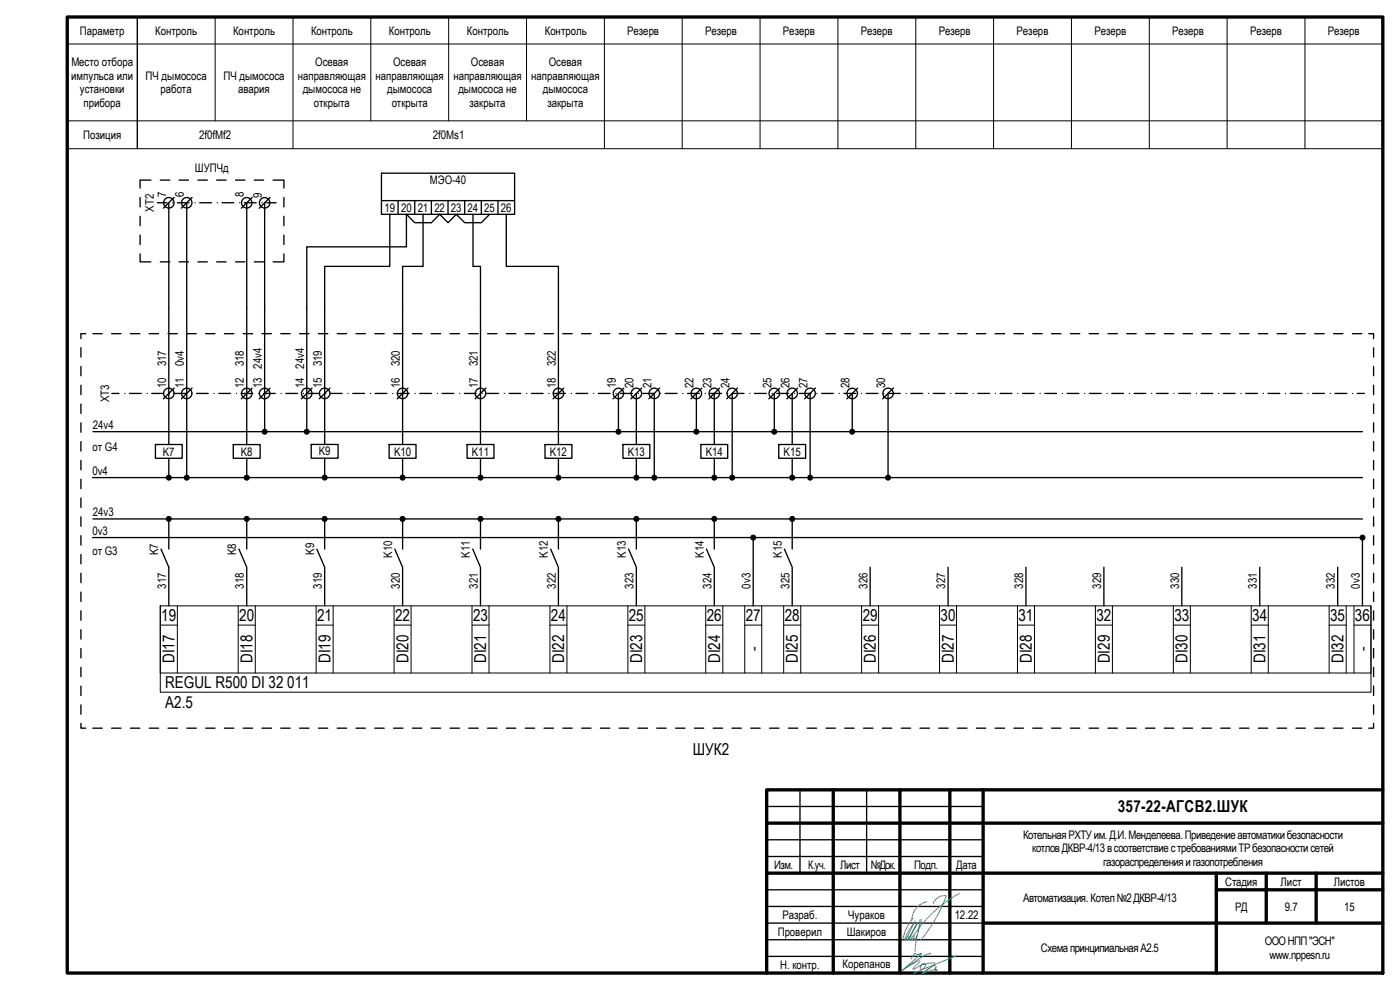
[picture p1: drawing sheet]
<svg xmlns="http://www.w3.org/2000/svg" width="420mm" height="297mm" viewBox="0 0 420 297" stroke-linecap="round" stroke-linejoin="round" font-family="sans-serif">
<g fill="none" stroke="#000" stroke-width=".4">
<path d="M42 59.3v2.8M45.3 54h-3.3v2.4M48.1 54h2.8M52.3 59.2l-3.3 3.3M53.8 54h2.8M57.6 59.2l-3.2 3.3M59.4 54h2.8M65 54h2.8M70.7 54h2.8M75.7 59.2l-3.3 3.3M76.3 54h2.8M81 59.2l-3.2 3.3"/>
<path d="M82 54h3.2v2.4M85.2 59.3v2.8M114.5 52h39.9v12.3h-39.9zM42 76.2v2.4h3.3M42 64.9v2.8M42 70.5v2.9M47.2 60.8h2.9M48.1 78.6h2.8M50.7 60.8v72.6M51.8 60.8h.1M53.2 60.8h3.6M53.8 78.6h2.8"/>
<path d="M56 60.8v81.8M58.5 60.8h.1M59.4 78.6h2.8M59.9 60.8h3.6M65 78.6h2.8M65.2 60.8h.1M66.6 60.8h3.6M70.7 78.6h2.8M71.9 60.8h.1M73.3 60.8h3.6M74.1 60.8v72.6M76.3 78.6h2.8"/>
<path d="M78.6 60.8h.1M79.4 60.9v67.9M80 60.8h2.9M85.2 76.2v2.4h-3.2M85.2 64.9v2.8M85.2 70.5v2.9M114.5 60.2h39.9M117 64.3v15.6h-19.6v53.4M119.5 60.2v4.1M124.5 60.2v4.1M127 64.3v15.6h-6.2v53.5M129.5 60.2v4.1"/>
<path d="M134.5 60.2v4.1M139.5 60.2v4.1M142 64.3v15.6h2.2v53.5M144.5 60.2v4.1M146.9 64.3l-2.4 2.5h-5l-2.5-2.5-2.5 2.5-2.5-2.5-2.5 2.5h-5l-2.5-2.5v9.8h-29.9v54.7M149.4 60.2v4.1M151.9 64.3v15.6h15.7v53.5M24.3 104.3v2.8M24.3 109.9v2.9M24.3 115.6v2.8M25.7 100.1h-1.4v1.5M27.9 100.1h2.8"/>
<path d="M33.5 100.1h2.8M33.6 118h2.1M37.5 118h.1M38.9 118h3.5M39.1 100.1h2.9M44.2 118h.1M44.8 100.1h2.8M45.6 118h3.5M50.4 100.1h2.8M50.9 118h.1M52.3 118h3.5M52.3 116.4l-3.3 3.3"/>
<path d="M56.1 100.1h2.8M57.6 118h.1M57.6 116.4l-3.2 3.3M59 118h3.5M61.7 100.1h2.8M64.3 118h.1M65.7 118h3.5M67.3 100.1h2.9M71 118h.1M72.4 118h3.5M73 100.1h2.8M75.7 116.5l-3.3 3.2"/>
<path d="M77.6 118h.1M78.6 100.1h2.9M79.1 118h3.5M81 116.5l-3.2 3.2M84.3 100.1h2.8M84.4 118h.1M85.8 118h3.5M89.9 100.1h2.8M91 118h.1M92.5 118h3.5M93.7 116.4l-3.3 3.3M95.6 100.1h2.8"/>
<path d="M97.8 118h.1M99 116.4l-3.2 3.3M99.2 118h3.5M101.2 100.1h2.8M104.4 118h.1M105.9 118h3.5M106.8 100.1h2.9M111.2 118h.1M112.5 100.1h2.8M112.6 118h3.5M117.9 118h.1M118.1 100.1h2.8"/>
<path d="M119.3 118h3.5M122.4 116.4l-3.2 3.3M123.8 100.1h2.8M124.6 118h.1M126 118h3.5M129.4 100.1h2.8M131.3 118h.1M132.7 118h3.5M135.1 100.1h2.8M138 118h.1M139.4 118h3.5M140.7 100.1h2.8"/>
<path d="M144.7 118h.1M145.8 116.4l-3.2 3.3M146.1 118h3.5M146.3 100.1h2.9M151.4 118h.1M152 100.1h2.8M152.8 118h3.5M157.6 100.1h2.8M158.1 118h.1M159.5 118h3.5M163.3 100.1h2.8M164.8 118h.1"/>
<path d="M166.2 118h3.5M168.9 100.1h2.8M169.2 116.5l-3.2 3.2M171.5 118h.1M172.9 118h3.5M174.6 100.1h2.8M178.1 118h.1M179.6 118h3.5M180.2 100.1h2.8M184.9 118h.1M185.6 118v10.8M185.8 100.1h2.8"/>
<path d="M186.3 118h3.5M187.2 116.5l-3.2 3.2M191 118v15.4M191.5 100.1h2.8M191.5 118h.1M192.6 116.4l-3.3 3.3M193 118h3.5M196.4 118v24.6M197.1 100.1h2.8M198 116.4l-3.3 3.3M198.3 118h.1M199.7 118h3.5"/>
<path d="M202.7 100.1h2.9M204.9 118h.1M206.4 118h3.5M208.4 100.1h2.8M209 118v10.8M210.6 116.5l-3.2 3.2M211.7 118h.1M213.1 118h3.5M214 100.1h2.9M214.4 118v15.4M216 116.4l-3.3 3.3M218.3 118h.1"/>
<path d="M219.7 100.1h2.8M221.3 116.4l-3.2 3.3M223.3 118h-3.5l-.1 24.6M225.1 118h.1M225.3 100.1h2.8M226.5 118h3.5M231 100.1h2.8M231.7 118h.1M232.4 118v10.8M233.2 118h3.5M234 116.5l-3.3 3.2M236.6 100.1h2.8"/>
<path d="M237.8 118v15.4M238.5 118h.1M239.4 116.4l-3.3 3.3M239.8 118h3.6M242.2 100.1h2.9M243.1 118v24.6M244.7 116.4l-3.2 3.3M245.1 118h.1M246.6 118h3.5M247.9 100.1h2.8M251.9 118h.1M253.2 118h3.6"/>
<path d="M253.5 100.1h2.8M255.8 118v10.8M257.4 116.5l-3.3 3.2M258.5 118h.1M259.2 100.1h2.8M260 118h3.5M264.8 100.1h2.8M265.2 118h.1M266.5 118v24.6M266.7 118h3.5M268.1 116.4l-3.2 3.3M270.5 100.1h2.8"/>
<path d="M271.9 118h.1M273.4 118h3.5M276.1 100.1h2.8M278.6 118h.1M280.1 118h3.5M281.7 100.1h2.9M285.3 118h.1M286.8 118h3.5M287.4 100.1h2.8M292 118h.1M293 100.1h2.8M293.5 118h3.5"/>
<path d="M298.7 100.1h2.8M298.7 118h.1M300.2 118h3.5M304.3 100.1h2.8M305.4 118h.1M306.9 118h3.5M310 100.1h2.8M312.1 118h.1M313.6 118h3.5M315.6 100.1h2.8M318.8 118h.1M320.3 118h3.5"/>
<path d="M321.2 100.1h2.9M325.6 118h.1M326.9 100.1h2.8M327 118h3.5M332.2 118h.1M332.5 100.1h2.8M333.7 118h3.5M338.1 100.1h2.9M339 118h.1M340.3 118h3.6M343.8 100.1h2.8M345.6 118h.1"/>
<path d="M347.1 118h3.5M349.4 100.1h2.9M352.4 118h.1M353.7 118h3.6M355.1 100.1h2.8M359 118h.1M360.5 118h3.5M360.7 100.1h2.8M365.7 118h.1M366.4 100.1h2.8M367.1 118h3.6M372 100.1h2.8"/>
<path d="M372.4 118h.1M373.9 118h3.5M377.6 100.1h2.9M379.1 118h.1M380.5 118h3.6M383.3 100.1h2.8M385.8 118h.1M387.3 118h3.5M388.9 100.1h2.8M392.5 118h.1M393.9 118h3.6M394.6 100.1h2.8"/>
<path d="M399.2 118h.1M400.2 100.1h2.8M400.7 118h3.5M405.9 100.1h2.8M405.9 118h.1M407.3 118h2.2M410.8 100.1h1.4v1.5M412.2 104.3v2.8M412.2 109.9v2.9M412.2 115.6v2.8M24.3 121.2v2.9M24.3 126.9v2.8"/>
<path d="M24.3 132.5v2.8M24.3 138.2v2.8M27.9 129.5h381M46.6 133.4h8.1v4.1h-8.1zM50.7 137.5v5.1M70 133.4h8.1v4.1h-8.1zM74.1 137.5v5.1M93.4 133.3h8.1v4.2h-8.1zM97.4 137.5v5M116.8 133.4h8.1v4.1h-8.1zM120.8 137.5v5.1M140.2 133.4h8v4.1h-8z"/>
<path d="M144.2 137.5v5.1M163.6 133.4h8v4.1h-8zM167.6 137.5v5.1M187 133.4h8v4.1h-8zM191 137.5v5.1M210.3 133.4h8.1v4.1h-8.1zM214.4 137.5v5.1M233.7 133.4h8.1v4.1h-8.1zM237.8 137.5v5.1M412.2 121.2v2.9M412.2 126.9v2.8M412.2 132.5v2.8"/>
<path d="M412.2 138.2v2.8M24.3 143.8v2.8M24.3 149.4v2.9M24.3 155.1v2.8M27.8 143.3h381.1M27.9 155.7h381M50.7 156.4v8.3M74.1 156.4v8.3M97.4 156.4v8.3M120.8 156.4v8.3M144.2 156.4v8.3M167.6 156.4v8.3"/>
<path d="M191 156.4v8.3M214.4 156.4v8.3M237.8 156.4v8.3M412.2 143.8v2.8M412.2 149.4v2.9M412.2 155.1v2.8M24.3 160.7v2.8M24.3 166.4v2.8M24.3 172v2.8M24.3 177.7v2.8M27.8 161.3h381.1M48.3 164.7l2.4 5.5v11.6"/>
<path d="M71.7 164.7l2.4 5.5v11.6M95.1 164.7l2.3 5.5v11.6M118.5 164.7l2.3 5.5v11.6M141.9 164.7l2.3 5.5v11.6M165.3 164.7l2.3 5.5v11.6M188.6 164.7l2.4 5.5v11.6M212 164.7l2.4 5.5v11.6M226 162.1v19.7M235.4 164.7l2.4 5.5v11.6M261.1 170.2v11.6M284.5 170.2v11.6M307.9 170.2v11.6"/>
<path d="M331.3 170.2v11.6M354.7 170.2v11.6M378.1 170.2v11.6M401.5 170.2v11.6M408.9 162.1v19.7M412.2 160.7v2.8M412.2 166.4v2.8M412.2 172v2.8M412.2 177.7v2.8M24.3 183.3v2.8M24.3 188.9v2.8M24.3 194.6v2.8"/>
<path d="M412.2 183.3v2.8M412.2 188.9v2.8M412.2 194.6v2.8M24.3 217v1.5h1.4M24.3 200.2v2.8M24.3 205.8v2.9M24.3 211.5v2.8M27.9 218.5h2.8M33.5 218.5h2.8M39.1 218.5h2.9M44.8 218.5h2.8M50.4 218.5h2.8"/>
<path d="M56.1 218.5h2.8M61.7 218.5h2.8M67.3 218.5h2.9M73 218.5h2.8M78.6 218.5h2.9M84.3 218.5h2.8M89.9 218.5h2.8M95.6 218.5h2.8M101.2 218.5h2.8M106.8 218.5h2.9M112.5 218.5h2.8M118.1 218.5h2.8"/>
<path d="M123.8 218.5h2.8M129.4 218.5h2.8M135.1 218.5h2.8M140.7 218.5h2.8M146.3 218.5h2.9M152 218.5h2.8M157.6 218.5h2.8M163.3 218.5h2.8M168.9 218.5h2.8M174.6 218.5h2.8M180.2 218.5h2.8M185.8 218.5h2.8"/>
<path d="M191.5 218.5h2.8M197.1 218.5h2.8M202.7 218.5h2.9M208.4 218.5h2.8M214 218.5h2.9M219.7 218.5h2.8M225.3 218.5h2.8M231 218.5h2.8M236.6 218.5h2.8M242.2 218.5h2.9M247.9 218.5h2.8M253.5 218.5h2.8"/>
<path d="M259.2 218.5h2.8M264.8 218.5h2.8M270.5 218.5h2.8M276.1 218.5h2.8M281.7 218.5h2.9M287.4 218.5h2.8M293 218.5h2.8M298.7 218.5h2.8M304.3 218.5h2.8M310 218.5h2.8M315.6 218.5h2.8M321.2 218.5h2.9"/>
<path d="M326.9 218.5h2.8M332.5 218.5h2.8M338.1 218.5h2.9M343.8 218.5h2.8M349.4 218.5h2.9M355.1 218.5h2.8M360.7 218.5h2.8M366.4 218.5h2.8M372 218.5h2.8M377.6 218.5h2.9M383.3 218.5h2.8M388.9 218.5h2.8"/>
<path d="M394.6 218.5h2.8M400.2 218.5h2.8M405.9 218.5h2.8M412.2 217v1.5h-1.4M412.2 200.2v2.8M412.2 205.8v2.9M412.2 211.5v2.8M240.1 237v25M250.1 237v55M260.1 237v25M270.1 237v55M285.1 237v55"/>
<path d="M295.1 237v55M415 237h-184.9v55M230.1 247h184.9M230.1 242h65M230.1 252h65M230.1 257h65M230.1 262h184.9M230.1 267h65M230.1 272h65M365 262v30M365 267h50M380 262v15"/>
<path d="M395 262v15M415 277h-184.9M230.1 287h65M230.1 282h65"/>
<circle cx="50.7" cy="60.8" r="1.57"/>
<circle cx="56" cy="60.8" r="1.57"/>
<circle cx="74" cy="60.8" r="1.57"/>
<circle cx="79.4" cy="60.9" r="1.57"/>
<circle cx="50.7" cy="118" r="1.57"/>
<circle cx="56" cy="118" r="1.57"/>
<circle cx="74" cy="118.1" r="1.57"/>
<circle cx="79.4" cy="118.1" r="1.57"/>
<circle cx="92.1" cy="118" r="1.57"/>
<circle cx="97.4" cy="118" r="1.57"/>
<circle cx="120.8" cy="118" r="1.57"/>
<circle cx="144.2" cy="118" r="1.58"/>
<circle cx="167.6" cy="118.1" r="1.58"/>
<circle cx="185.6" cy="118.1" r="1.57"/>
<circle cx="191" cy="118" r="1.58"/>
<circle cx="196.4" cy="118" r="1.57"/>
<circle cx="209" cy="118.1" r="1.57"/>
<circle cx="214.4" cy="118" r="1.57"/>
<circle cx="219.8" cy="118" r="1.57"/>
<circle cx="232.4" cy="118.1" r="1.57"/>
<circle cx="237.7" cy="118" r="1.57"/>
<circle cx="243.1" cy="118" r="1.57"/>
<circle cx="255.8" cy="118.1" r="1.57"/>
<circle cx="266.5" cy="118" r="1.57"/>
</g>
<g fill="none" stroke="#000" stroke-width=".3">
<path d="M20.2 13.2h394.8M41.2 5.1v39.5M64.6 5.1v31.2M87.9 5.1v39.5M111.3 5.1v31.2M134.7 5.1v31.2M158 5.1v31.2M181.4 5.1v39.5M204.7 5.1v39.5M228.1 5.1v39.5M251.5 5.1v39.5M274.8 5.1v39.5"/>
<path d="M298.2 5.1v39.5M321.6 5.1v39.5M344.9 5.1v39.5M368.3 5.1v39.5M391.6 5.1v39.5M415 5.1v39.5h-394.8M20.2 36.3h394.8M48.1 181.8h363.3v25.9h-363.3zM48.1 181.8v20.1h363.3v-20.1M48.1 187.6h5.1M53.2 181.8v20.1M71.5 187.6h5.1"/>
<path d="M71.5 181.8v20.1M76.6 181.8v20.1M94.9 187.6h5.1M94.9 181.8v20.1M100 181.8v20.1M118.3 187.6h5.1M118.3 181.8v20.1M123.4 181.8v20.1M141.7 187.6h5.1M141.7 181.8v20.1M146.8 181.8v20.1M165 187.6h5.1"/>
<path d="M165 181.8v20.1M170.1 181.8v20.1M188.4 187.6h5.1M188.4 181.8v20.1M193.5 181.8v20.1M211.8 187.6h5.1M211.8 181.8v20.1M216.9 181.8v20.1M223.5 187.6h5.1M223.5 181.8v20.1M228.6 181.8v20.1M235.2 187.6h5.1"/>
<path d="M235.2 181.8v20.1M240.3 181.8v20.1M258.6 187.6h5.1M258.6 181.8v20.1M263.7 181.8v20.1M282 187.6h5.1M282 181.8v20.1M287.1 181.8v20.1M305.4 187.6h5.1M305.4 181.8v20.1M310.5 181.8v20.1M328.7 187.6h5.2"/>
<path d="M328.7 181.8v20.1M333.9 181.8v20.1M352.1 187.6h5.1M352.1 181.8v20.1M357.2 181.8v20.1M375.5 181.8v20.1M375.5 187.6h5.1M380.6 181.8v20.1M398.9 181.8v20.1M398.9 187.6h5.1M404 181.8v20.1M406.3 181.8v20.1"/>
<path d="M406.3 187.6h5.1"/>
<circle cx="79.4" cy="129.5" r=".75"/>
<circle cx="92.1" cy="129.5" r=".75"/>
<circle cx="185.6" cy="129.5" r=".75"/>
<circle cx="209" cy="129.5" r=".75"/>
<circle cx="232.4" cy="129.5" r=".75"/>
<circle cx="255.8" cy="129.5" r=".75"/>
<circle cx="50.7" cy="143.3" r=".75"/>
<circle cx="50.7" cy="155.7" r=".75"/>
<circle cx="56.1" cy="143.3" r=".75"/>
<circle cx="74" cy="155.7" r=".75"/>
<circle cx="74" cy="143.3" r=".75"/>
<circle cx="97.4" cy="143.3" r=".75"/>
<circle cx="97.4" cy="155.7" r=".75"/>
<circle cx="120.8" cy="143.3" r=".75"/>
<circle cx="120.8" cy="155.7" r=".75"/>
<circle cx="144.2" cy="143.3" r=".75"/>
<circle cx="144.2" cy="155.7" r=".75"/>
<circle cx="167.6" cy="155.7" r=".75"/>
<circle cx="167.6" cy="143.3" r=".75"/>
<circle cx="191" cy="143.3" r=".75"/>
<circle cx="191" cy="155.7" r=".75"/>
<circle cx="196.4" cy="143.3" r=".75"/>
<circle cx="214.4" cy="143.3" r=".75"/>
<circle cx="214.4" cy="155.7" r=".75"/>
<circle cx="219.8" cy="143.3" r=".75"/>
<circle cx="237.7" cy="143.3" r=".75"/>
<circle cx="237.7" cy="155.7" r=".75"/>
<circle cx="243.1" cy="143.3" r=".75"/>
<circle cx="266.5" cy="143.3" r=".75"/>
<circle cx="226.1" cy="161.3" r=".75"/>
<circle cx="408.9" cy="161.3" r=".75"/>
</g>
<g fill="none" stroke="#3dad99" stroke-width=".3">
<path d="M274 275.5a13 13 0 0 0-3 6.4M274.2 277.2a15 15 0 0 0-2.7 4.8M274.6 276.3l-2.7 5.6M275.6 279.6l-.7 2.9-.3 3M276.1 275.9l-.5 3.7M276.5 275.8l-.9 3.8M278.2 270.6a5.6 5.6 0 0 0-4.5 5.5M280.1 271.1a3.5 3.5 0 0 1 3.9-2.3 42.7 42.7 0 0 1-7.7 13.2M288 268a38.6 38.6 0 0 0-13.8 12.8M271.9 290.3l4-2.1 .1 .4-2 2.2h.3l2.1-1.3-.2 1 .1 .3 .3 .1 .8-.5a.66 .66 0 0 0 .4-1 .66 .66 0 0 0-1.1 0l3.4-.5h.5v.3l-3.7 2.8M272.2 281l.5 .1 .2 .6M272.9 281.9l2.3-4.7-2.8 4.8"/>
<path d="M273.6 281.6l-.2 .4M274 280.8a.64 .64 0 0 1 .2 .7 .64 .64 0 0 1-.6 .4zM274.1 281.6l-.7 .4M274.3 281l-.1 1.1M275.3 280.4l-.7 1.7M277 292l3.2-2.3a.46 .46 0 0 1 .5 0 .46 .46 0 0 1 .2 .6l-.3 .6 .3 .4a.26 .26 0 0 0 .3-.3 .26 .26 0 0 0-.4-.2l-4 1.2M279.3 286.2l-1.9 .5-6.5 4.4 5.7-5.1a1.59 1.59 0 0 1-2 .1l-1.2 1.6M287 286.8l-12.8 5.2"/>
</g>
<g fill="none" stroke="#000" stroke-width="1">
<path d="M20.2 5.1h394.8v286.9h-394.8zM250.1 237v55M270.1 237v55M285.1 237v55M295.1 237v55M415 237h-184.9v55M230.1 247h184.9M230.1 262h184.9M295.1 277h119.9M365 262v30M365 267h50M380 262v15"/>
<path d="M395 262v15"/>
</g>
<g fill="#000">
<circle cx="79.4" cy="129.5" r=".75"/>
<circle cx="92.1" cy="129.5" r=".75"/>
<circle cx="185.6" cy="129.5" r=".74"/>
<circle cx="209" cy="129.5" r=".75"/>
<circle cx="232.4" cy="129.5" r=".75"/>
<circle cx="255.8" cy="129.5" r=".75"/>
<circle cx="50.7" cy="155.7" r=".74"/>
<circle cx="50.7" cy="143.3" r=".74"/>
<circle cx="56" cy="143.3" r=".75"/>
<circle cx="74" cy="155.7" r=".75"/>
<circle cx="74" cy="143.3" r=".75"/>
<circle cx="97.4" cy="155.7" r=".75"/>
<circle cx="97.4" cy="143.3" r=".75"/>
<circle cx="120.8" cy="143.3" r=".75"/>
<circle cx="120.8" cy="155.7" r=".75"/>
<circle cx="144.2" cy="143.3" r=".74"/>
<circle cx="144.2" cy="155.7" r=".75"/>
<circle cx="167.6" cy="143.3" r=".75"/>
<circle cx="167.6" cy="155.7" r=".75"/>
<circle cx="191" cy="143.3" r=".74"/>
<circle cx="191" cy="155.7" r=".75"/>
<circle cx="196.4" cy="143.3" r=".74"/>
<circle cx="214.4" cy="155.7" r=".74"/>
<circle cx="214.4" cy="143.3" r=".74"/>
<circle cx="219.7" cy="143.3" r=".74"/>
<circle cx="237.7" cy="143.3" r=".75"/>
<circle cx="237.7" cy="155.7" r=".75"/>
<circle cx="243.1" cy="143.3" r=".74"/>
<circle cx="266.5" cy="143.3" r=".74"/>
<circle cx="226.1" cy="161.3" r=".75"/>
<circle cx="408.9" cy="161.3" r=".74"/>
</g>
<g font-size="4.9">
<text x="48.4" y="186.4">19</text>
<text x="71.8" y="186.4">20</text>
<text x="95.2" y="186.4">21</text>
<text x="118.6" y="186.4">22</text>
<text x="142" y="186.4">23</text>
<text x="165.3" y="186.4">24</text>
<text x="188.7" y="186.4">25</text>
<text x="212.1" y="186.4">26</text>
<text x="223.8" y="186.4">27</text>
<text x="235.5" y="186.4">28</text>
<text x="258.9" y="186.4">29</text>
<text x="282.3" y="186.4">30</text>
<text x="305.7" y="186.4">31</text>
<text x="329" y="186.4">32</text>
<text x="352.4" y="186.4">33</text>
<text x="375.8" y="186.4">34</text>
<text x="399.2" y="186.4">35</text>
<text x="406.6" y="186.4">36</text>
<text x="227.8" y="195.4" transform="rotate(-90 227.8 195.4)">-</text>
<text x="410.6" y="195.4" transform="rotate(-90 410.6 195.4)">-</text>
<text x="52.4" y="199" transform="rotate(-90 52.4 199)">DI17</text>
<text x="75.8" y="199" transform="rotate(-90 75.8 199)">DI18</text>
<text x="99.2" y="199" transform="rotate(-90 99.2 199)">DI19</text>
<text x="122.6" y="199" transform="rotate(-90 122.6 199)">DI20</text>
<text x="146" y="199" transform="rotate(-90 146 199)">DI21</text>
<text x="169.3" y="199" transform="rotate(-90 169.3 199)">DI22</text>
<text x="192.7" y="199" transform="rotate(-90 192.7 199)">DI23</text>
<text x="216.1" y="199" transform="rotate(-90 216.1 199)">DI24</text>
<text x="239.5" y="199" transform="rotate(-90 239.5 199)">DI25</text>
<text x="262.9" y="199" transform="rotate(-90 262.9 199)">DI26</text>
<text x="286.3" y="199" transform="rotate(-90 286.3 199)">DI27</text>
<text x="309.7" y="199" transform="rotate(-90 309.7 199)">DI28</text>
<text x="333" y="199" transform="rotate(-90 333 199)">DI29</text>
<text x="356.4" y="199" transform="rotate(-90 356.4 199)">DI30</text>
<text x="379.8" y="199" transform="rotate(-90 379.8 199)">DI31</text>
<text x="403.2" y="199" transform="rotate(-90 403.2 199)">DI32</text>
<text x="49.6" y="206.5">REGUL R500 DI 32 011</text>
<text x="49.6" y="212.3">A2.5</text>
<text x="208" y="226.4">ШУК2</text>
<text x="335.5" y="243.7">357-22-АГСВ2.ШУК</text>
</g>
<g font-size="3.5">
<text x="24" y="10.4">Параметр</text>
<text x="46.6" y="10.4">Контроль</text>
<text x="70" y="10.4">Контроль</text>
<text x="93.3" y="10.4">Контроль</text>
<text x="116.7" y="10.4">Контроль</text>
<text x="140.1" y="10.4">Контроль</text>
<text x="163.5" y="10.4">Контроль</text>
<text x="188.2" y="10.4">Резерв</text>
<text x="211.6" y="10.4">Резерв</text>
<text x="235" y="10.4">Резерв</text>
<text x="258.4" y="10.4">Резерв</text>
<text x="281.7" y="10.4">Резерв</text>
<text x="305.1" y="10.4">Резерв</text>
<text x="328.4" y="10.4">Резерв</text>
<text x="351.8" y="10.4">Резерв</text>
<text x="375.2" y="10.4">Резерв</text>
<text x="398.5" y="10.4">Резерв</text>
<text x="21.4" y="23.9">импульса или</text>
<text x="21.4" y="19.8">Место отбора</text>
<text x="43.7" y="23.9">ПЧ дымососа</text>
<text x="67" y="23.9">ПЧ дымососа</text>
<text x="89.4" y="23.9">направляющая</text>
<text x="94.6" y="19.8">Осевая</text>
<text x="112.7" y="23.9">направляющая</text>
<text x="118" y="19.8">Осевая</text>
<text x="136.1" y="23.9">направляющая</text>
<text x="141.3" y="19.8">Осевая</text>
<text x="159.5" y="23.9">направляющая</text>
<text x="164.7" y="19.8">Осевая</text>
<text x="24" y="28">установки</text>
<text x="48.2" y="28">работа</text>
<text x="71.5" y="28">авария</text>
<text x="90.8" y="28">дымососа не</text>
<text x="116.2" y="28">дымососа</text>
<text x="137.6" y="28">дымососа не</text>
<text x="162.9" y="28">дымососа</text>
<text x="25.1" y="32.2">прибора</text>
<text x="94.2" y="32.2">открыта</text>
<text x="117.5" y="32.2">открыта</text>
<text x="140.9" y="32.2">закрыта</text>
<text x="164.3" y="32.2">закрыта</text>
<text x="24.9" y="41.7">Позиция</text>
<text x="59.8" y="41.7">2f0fMf2</text>
<text x="129.9" y="41.7">2f0Ms1</text>
<text x="58.5" y="51.6">ШУПЧд</text>
<text x="49.8" y="59.2" transform="rotate(-90 49.8 59.2)">7</text>
<text x="55.2" y="59.2" transform="rotate(-90 55.2 59.2)">6</text>
<text x="73.2" y="59.2" transform="rotate(-90 73.2 59.2)">8</text>
<text x="78.6" y="59.3" transform="rotate(-90 78.6 59.3)">9</text>
<text x="129" y="55.3">МЭО-40</text>
<text x="46.2" y="63.5" transform="rotate(-90 46.2 63.5)">XT2</text>
<text x="115.4" y="63.5">19 20 21 22</text>
<text x="135.3" y="63.5">23 24 25 26</text>
<text x="49.8" y="109.9" transform="rotate(-90 49.8 109.9)">317</text>
<text x="55.2" y="109.8" transform="rotate(-90 55.2 109.8)">0v4</text>
<text x="73.2" y="109.9" transform="rotate(-90 73.2 109.9)">318</text>
<text x="78.6" y="110.6" transform="rotate(-90 78.6 110.6)">24v4</text>
<text x="91.2" y="110.6" transform="rotate(-90 91.2 110.6)">24v4</text>
<text x="96.6" y="109.9" transform="rotate(-90 96.6 109.9)">319</text>
<text x="120" y="109.9" transform="rotate(-90 120 109.9)">320</text>
<text x="143.4" y="109.9" transform="rotate(-90 143.4 109.9)">321</text>
<text x="166.8" y="109.9" transform="rotate(-90 166.8 109.9)">322</text>
<text x="49.8" y="116.5" transform="rotate(-90 49.8 116.5)">10</text>
<text x="55.2" y="116.5" transform="rotate(-90 55.2 116.5)">11</text>
<text x="73.2" y="116.5" transform="rotate(-90 73.2 116.5)">12</text>
<text x="78.6" y="116.5" transform="rotate(-90 78.6 116.5)">13</text>
<text x="91.2" y="116.5" transform="rotate(-90 91.2 116.5)">14</text>
<text x="96.6" y="116.4" transform="rotate(-90 96.6 116.4)">15</text>
<text x="120" y="116.5" transform="rotate(-90 120 116.5)">16</text>
<text x="143.4" y="116.5" transform="rotate(-90 143.4 116.5)">17</text>
<text x="166.8" y="116.5" transform="rotate(-90 166.8 116.5)">18</text>
<text x="184.8" y="116.5" transform="rotate(-90 184.8 116.5)">19</text>
<text x="190.2" y="116.5" transform="rotate(-90 190.2 116.5)">20</text>
<text x="195.5" y="116.4" transform="rotate(-90 195.5 116.4)">21</text>
<text x="208.2" y="116.5" transform="rotate(-90 208.2 116.5)">22</text>
<text x="213.5" y="116.5" transform="rotate(-90 213.5 116.5)">23</text>
<text x="218.9" y="116.4" transform="rotate(-90 218.9 116.4)">24</text>
<text x="231.6" y="116.5" transform="rotate(-90 231.6 116.5)">25</text>
<text x="236.9" y="116.5" transform="rotate(-90 236.9 116.5)">26</text>
<text x="242.3" y="116.4" transform="rotate(-90 242.3 116.4)">27</text>
<text x="254.9" y="116.5" transform="rotate(-90 254.9 116.5)">28</text>
<text x="265.7" y="116.4" transform="rotate(-90 265.7 116.4)">30</text>
<text x="32.8" y="120.7" transform="rotate(-90 32.8 120.7)">XT3</text>
<text x="27.9" y="128.7">24v4</text>
<text x="27.7" y="135.4">от G4</text>
<text x="48.9" y="136.7">K7</text>
<text x="72.3" y="136.7">K8</text>
<text x="95.7" y="136.7">K9</text>
<text x="118.2" y="136.7">K10</text>
<text x="141.6" y="136.7">K11</text>
<text x="165" y="136.7">K12</text>
<text x="188.4" y="136.7">K13</text>
<text x="211.8" y="136.7">K14</text>
<text x="235.2" y="136.7">K15</text>
<text x="27.7" y="142.5">0v4</text>
<text x="27.9" y="154.9">24v3</text>
<text x="27.7" y="160.5">0v3</text>
<text x="27.7" y="166.6">от G3</text>
<text x="47.5" y="166.5" transform="rotate(-90 47.5 166.5)">K7</text>
<text x="70.9" y="166.5" transform="rotate(-90 70.9 166.5)">K8</text>
<text x="94.3" y="166.5" transform="rotate(-90 94.3 166.5)">K9</text>
<text x="117.7" y="167.3" transform="rotate(-90 117.7 167.3)">K10</text>
<text x="141" y="167.3" transform="rotate(-90 141 167.3)">K11</text>
<text x="164.4" y="167.3" transform="rotate(-90 164.4 167.3)">K12</text>
<text x="187.8" y="167.3" transform="rotate(-90 187.8 167.3)">K13</text>
<text x="211.2" y="167.3" transform="rotate(-90 211.2 167.3)">K14</text>
<text x="234.6" y="167.3" transform="rotate(-90 234.6 167.3)">K15</text>
<text x="49.8" y="176.7" transform="rotate(-90 49.8 176.7)">317</text>
<text x="73.2" y="176.7" transform="rotate(-90 73.2 176.7)">318</text>
<text x="96.6" y="176.7" transform="rotate(-90 96.6 176.7)">319</text>
<text x="120" y="176.7" transform="rotate(-90 120 176.7)">320</text>
<text x="143.4" y="176.7" transform="rotate(-90 143.4 176.7)">321</text>
<text x="166.8" y="176.7" transform="rotate(-90 166.8 176.7)">322</text>
<text x="190.2" y="176.7" transform="rotate(-90 190.2 176.7)">323</text>
<text x="213.5" y="176.7" transform="rotate(-90 213.5 176.7)">324</text>
<text x="225.2" y="176.6" transform="rotate(-90 225.2 176.6)">0v3</text>
<text x="236.9" y="176.7" transform="rotate(-90 236.9 176.7)">325</text>
<text x="260.3" y="176.7" transform="rotate(-90 260.3 176.7)">326</text>
<text x="283.7" y="176.7" transform="rotate(-90 283.7 176.7)">327</text>
<text x="307.1" y="176.7" transform="rotate(-90 307.1 176.7)">328</text>
<text x="330.5" y="176.7" transform="rotate(-90 330.5 176.7)">329</text>
<text x="353.9" y="176.7" transform="rotate(-90 353.9 176.7)">330</text>
<text x="377.2" y="176.7" transform="rotate(-90 377.2 176.7)">331</text>
<text x="400.6" y="176.7" transform="rotate(-90 400.6 176.7)">332</text>
<text x="408.1" y="176.6" transform="rotate(-90 408.1 176.6)">0v3</text>
<text x="307.1" y="251.6">КотельнаяРХТУим.Д.И.Менделеева.Приведениеавтоматикибезопасности</text>
<text x="309.8" y="255.7">котловДКВР-4/13всоответствиестребованиямиТРбезопасностисетей</text>
<text x="232.4" y="260.7">Изм.</text>
<text x="242.6" y="260.7">К.уч.</text>
<text x="252.2" y="260.7">Лист</text>
<text x="261.4" y="260.7">№Док.</text>
<text x="274.4" y="260.7">Подп.</text>
<text x="287" y="260.7">Дата</text>
<text x="331.1" y="259.8">газораспределенияигазопотребления</text>
<text x="367.7" y="265.7">Стадия</text>
<text x="384.3" y="265.7">Лист</text>
<text x="400.3" y="265.7">Листов</text>
<text x="234.8" y="275.8">Разраб.</text>
<text x="254.6" y="275.7">Чураков</text>
<text x="286.5" y="275.8">12.22</text>
<text x="307" y="270.7">Автоматизация. Котел№2ДКВР-4/13</text>
<text x="370.7" y="273.2">РД</text>
<text x="385.6" y="273.2">9.7</text>
<text x="403.4" y="273.2">15</text>
<text x="233.4" y="280.7">Проверил</text>
<text x="254.1" y="280.7">Шакиров</text>
<text x="312.4" y="285.7">СхемапринципиальнаяА2.5</text>
<text x="379.5" y="283.6">ОООНПП&quot;ЭСН&quot;</text>
<text x="380.9" y="287.8">www.nppesn.ru</text>
<text x="234.1" y="290.6">Н. контр.</text>
<text x="252.9" y="290.6">Корепанов</text>
</g>
</svg>
